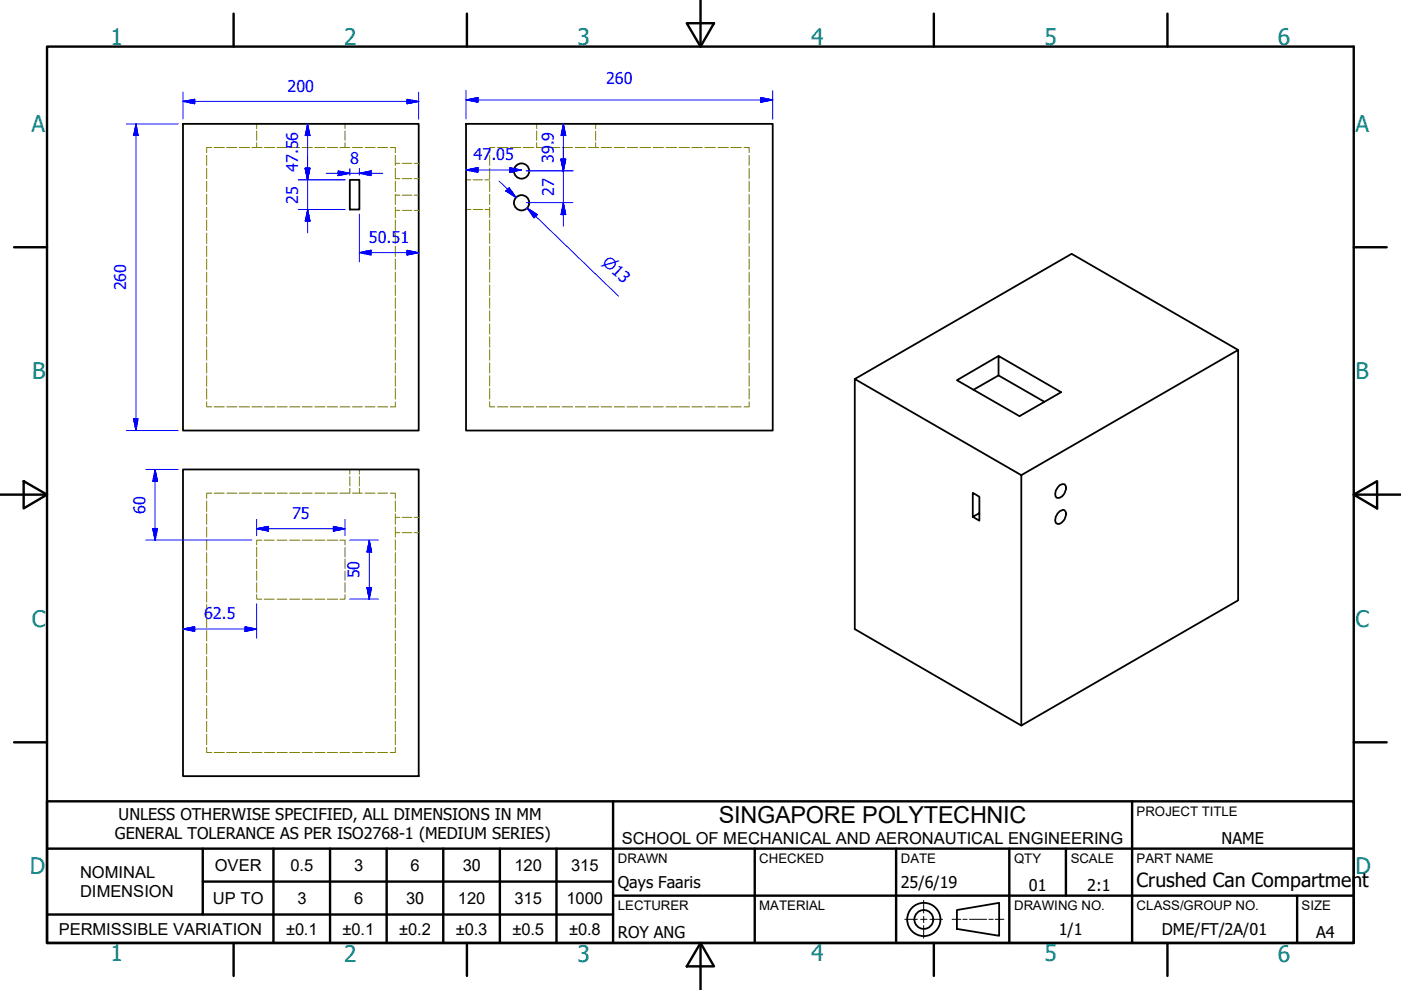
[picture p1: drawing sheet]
<svg xmlns="http://www.w3.org/2000/svg" width="297mm" height="210mm" viewBox="0 0 297 210" stroke-linecap="round" stroke-linejoin="round" font-family="sans-serif">
<!-- layer: 1 Visible (ISO) -->
<g fill="none" stroke="#000" stroke-width=".38">
<path d="M38.8 26.3h50v65h-50zM74.2 38.1h2v6.3h-2zM98.8 26.3h65v65h-65zM211.7 75.5l-8.8 5.1 13.3 7.6 8.8-5-13.3-7.7v4.1l-5.3 3M211.7 79.6l9.7 5.6M262.5 74.2l-35.3-20.4-46 26.6M38.8 99.5h50v65.1h-50zM207.6 108.8l-1.4 .8v-5.1l1.4 .8v5.1l-1.4-.8M216.5 100.7l46-26.5v53.1l-46 26.5zM216.5 100.7l-35.3-20.3v53l35.3 20.4M224.5 103.1a.88 .88 0 0 1 1.3-.4 .88 .88 0 0 1 .1 1.4 1.63 1.63 0 0 1-1.9 1.4 1.87 1.87 0 0 1 .5-2.4zM224.5 108.6l.2-.2a.72 .72 0 0 1 1.2 0 1.88 1.88 0 0 1-.6 2.2 .83 .83 0 0 1-1.1 .5 .83 .83 0 0 1-.4-1.1v-.4z"/>
<path d="M202.9 192.9l8.9-1.5v7l-8.9-1.5z"/>
<circle cx="110.6" cy="36.3" r="1.62"/>
<circle cx="110.6" cy="43" r="1.62"/>
<circle cx="195.9" cy="194.9" r="3.5"/>
<circle cx="195.9" cy="194.9" r="2"/>
</g>
<!-- layer: 3a Hidden (ISO) -->
<g fill="none" stroke="#808000" stroke-width=".21">
<path d="M43.8 32.9v2.2M43.8 35.7v2.2M43.8 38.4v2.2M44.9 31.3h-1.1v1.1M45.4 31.3h2.2M48.1 31.3h2.1M50.7 31.3h2.2M53.4 31.3h2.2M54.4 26.3v1M54.4 27.8v2M54.4 30.3v1M56.1 31.3h2.1"/>
<path d="M58.7 31.3h2.2M61.4 31.3h2.2M64.1 31.3h2.1M66.7 31.3h2.2M69.4 31.3h2.2M72.1 31.3h2.1M73.2 26.3v1M73.2 27.8v2M73.2 30.3v1M74.7 31.3h2.1M77.4 31.3h2.1M80.1 31.3h2.1"/>
<path d="M82.7 31.3h1.1v1.1M83.8 32.9v2.2M83.8 35.7v2.2h1M83.8 38.4v2.2M83.8 34.6h1M85.3 37.9h2M85.3 34.6h2M87.8 37.9h1M87.8 34.6h1M98.8 38.1h1M100.3 38.1h2M102.8 38.1h1"/>
<path d="M103.8 32.9v2.2M103.8 35.7v2.2M103.8 38.4v2.2M104.9 31.3h-1.1v1.1M105.5 31.3h2.2M108.2 31.3h2.2M110.9 31.3h2.3M113.7 31.3h2.2M113.8 26.3v1M113.8 27.8v2M113.8 30.3v1M116.5 31.3h2.2"/>
<path d="M119.2 31.3h2.2M122 31.3h2.1M124.7 31.3h2.2M126.3 26.3v1M126.3 27.8v2M126.3 30.3v1M127.4 31.3h2.3M130.2 31.3h2.2M133 31.3h2.2M135.7 31.3h2.2M138.5 31.3h2.2M141.2 31.3h2.2"/>
<path d="M144 31.3h2.2M146.7 31.3h2.2M149.5 31.3h2.1M152.2 31.3h2.2M154.9 31.3h2.3M157.7 31.3h1.1v1.1M158.8 32.9v2.2M158.8 35.7v2.2M158.8 38.4v2.2M43.8 41.2v2.1M43.8 43.9v2.2M43.8 46.6v2.3"/>
<path d="M43.8 49.4v2.2M43.8 52.2v2.2M43.8 54.9v2.2M43.8 57.7v2.2M83.8 41.2v2.1M83.8 43.9v2.2M83.8 46.6v2.3M83.8 49.4v2.2M83.8 52.2v2.2M83.8 54.9v2.2M83.8 57.7v2.2M83.8 44.6h1"/>
<path d="M83.8 41.4h1M85.3 44.6h2M85.3 41.4h2M87.8 44.6h1M87.8 41.4h1M98.8 44.4h1M100.3 44.4h2M102.8 44.4h1M103.8 41.2v2.1M103.8 43.9v2.2M103.8 46.6v2.3M103.8 49.4v2.2"/>
<path d="M103.8 52.2v2.2M103.8 54.9v2.2M103.8 57.7v2.2M158.8 41.2v2.1M158.8 43.9v2.2M158.8 46.6v2.3M158.8 49.4v2.2M158.8 52.2v2.2M158.8 54.9v2.2M158.8 57.7v2.2M43.8 60.4v2.2M43.8 63.2v2.2"/>
<path d="M43.8 65.9v2.2M43.8 68.7v2.1M43.8 71.4v2.2M43.8 74.1v2.3M43.8 76.9v2.2M43.8 79.7v2.2M83.8 60.4v2.2M83.8 63.2v2.2M83.8 65.9v2.2M83.8 68.7v2.1M83.8 71.4v2.2M83.8 74.1v2.3"/>
<path d="M83.8 76.9v2.2M83.8 79.7v2.2M103.8 60.4v2.2M103.8 63.2v2.2M103.8 65.9v2.2M103.8 68.7v2.1M103.8 71.4v2.2M103.8 74.1v2.3M103.8 76.9v2.2M103.8 79.7v2.2M158.8 60.4v2.2M158.8 63.2v2.2"/>
<path d="M158.8 65.9v2.2M158.8 68.7v2.1M158.8 71.4v2.2M158.8 74.1v2.3M158.8 76.9v2.2M158.8 79.7v2.2M43.8 85.2v1.1h1.1M43.8 82.4v2.2M45.4 86.3h2.2M48.1 86.3h2.1M50.7 86.3h2.2M53.4 86.3h2.2"/>
<path d="M56.1 86.3h2.1M58.7 86.3h2.2M61.4 86.3h2.2M64.1 86.3h2.1M66.7 86.3h2.2M69.4 86.3h2.2M72.1 86.3h2.1M74.2 99.5v1.1M74.7 86.3h2.1M76.2 99.5v1.1M77.4 86.3h2.1M80.1 86.3h2.1"/>
<path d="M83.8 82.4v2.2M83.8 85.2v1.1h-1.1M103.8 85.2v1.1h1.1M103.8 82.4v2.2M105.5 86.3h2.2M108.2 86.3h2.2M110.9 86.3h2.3M113.7 86.3h2.2M116.5 86.3h2.2M119.2 86.3h2.2M122 86.3h2.1M124.7 86.3h2.2"/>
<path d="M127.4 86.3h2.3M130.2 86.3h2.2M133 86.3h2.2M135.7 86.3h2.2M138.5 86.3h2.2M141.2 86.3h2.2M144 86.3h2.2M146.7 86.3h2.2M149.5 86.3h2.1M152.2 86.3h2.2M154.9 86.3h2.3M158.8 85.2v1.1h-1.1"/>
<path d="M158.8 82.4v2.2M43.8 106.2v2.2M43.8 108.9v2.3M43.8 111.7v2.2M43.8 114.5v2.1M43.8 117.2v2.2M43.8 119.9v2.2M44.9 104.6h-1.1v1M45.4 104.6h2.2M48.1 104.6h2.1M50.7 104.6h2.2M53.4 104.6h2.2"/>
<path d="M54.4 116v2.1M54.4 118.5v2.1M55.5 114.5h-1.1v1M56 114.5h2.2M56.1 104.6h2.1M58.7 114.5h2.1M58.7 104.6h2.2M61.4 114.5h2.2M61.4 104.6h2.2M64.1 114.5h2.1M64.1 104.6h2.1M66.7 114.5h2.2"/>
<path d="M66.7 104.6h2.2M69.4 114.5h2.2M69.4 104.6h2.2M72.1 114.5h1.1v1M73.2 116v2.1M73.2 118.5v2.1M74.2 101.1v1.9M74.2 103.5v1.1h-2.1M74.7 104.6h2.1M76.2 101.1v1.9M76.2 103.5v1.1M77.4 104.6h2.1"/>
<path d="M80.1 104.6h2.1M82.7 104.6h1.1v1M83.8 106.2v2.2M83.8 108.9v2.3M83.8 111.7v2.2M83.8 114.5v2.1M83.8 117.2v2.2M83.8 119.9v2.2M83.8 112.9h1M83.8 109.7h1M85.3 112.9h2M85.3 109.7h2"/>
<path d="M87.8 112.9h1M87.8 109.7h1M43.8 122.7v2.2M43.8 125.4v2.3M43.8 128.2v2.2M43.8 131v2.1M43.8 133.7v2.2M43.8 136.4v2.3M43.8 139.2v2.2M54.4 126.1v.9h1.1M54.4 121.1v1.9M54.4 123.5v2.1"/>
<path d="M56 127h2.2M58.7 127h2.1M61.4 127h2.2M64.1 127h2.1M66.7 127h2.2M69.4 127h2.2M73.2 126.1v.9h-1.1M73.2 121.1v1.9M73.2 123.5v2.1M83.8 122.7v2.2M83.8 125.4v2.3M83.8 128.2v2.2"/>
<path d="M83.8 131v2.1M83.8 133.7v2.2M83.8 136.4v2.3M83.8 139.2v2.2M43.8 158.5v1h1.1M43.8 142v2.2M43.8 144.7v2.2M43.8 147.5v2.1M43.8 150.2v2.2M43.8 152.9v2.3M43.8 155.7v2.2M45.4 159.5h2.2"/>
<path d="M48.1 159.5h2.1M50.7 159.5h2.2M53.4 159.5h2.2M56.1 159.5h2.1M58.7 159.5h2.2M61.4 159.5h2.2M64.1 159.5h2.1M66.7 159.5h2.2M69.4 159.5h2.2M72.1 159.5h2.1M74.7 159.5h2.1M77.4 159.5h2.1"/>
<path d="M80.1 159.5h2.1M83.8 142v2.2M83.8 144.7v2.2M83.8 147.5v2.1M83.8 150.2v2.2M83.8 152.9v2.3M83.8 155.7v2.2M83.8 158.5v1h-1.1"/>
</g>
<!-- layer: Border (ISO) -->
<g fill="none" stroke="#000" stroke-width=".51">
<path d="M148.5 -.1v10M10 9.9h277v190h-277zM49.5 2.9v7M99 2.9v7M145.6 4.9h5.8l-2.9 5zM198 2.9v7M247.5 2.9v7M3 52.4h7M287 52.4h7M0 104.9h10M5 102l5 2.9-5 2.9zM287 104.9l5-2.9v5.8z"/>
<path d="M287 104.9h10M3 157.4h7M287 157.4h7M49.5 199.9v7M99 199.9v7M148.5 199.9l2.9 5h-5.8zM148.5 199.9v10M198 199.9v7M247.5 199.9v7"/>
</g>
<!-- layer: Title (ISO) -->
<g fill="none" stroke="#000" stroke-width=".51">
<path d="M10 169.9h277v30h-277zM10 179.9h277M43 179.9v14h-33M58 179.9v20M70 179.9v20M82 179.9v20M94 179.9v20M106 179.9v20M118 179.9v20M130 169.9v30M160 179.9v20M190 179.9v20"/>
<path d="M214 179.9v20M226 179.9v10M240 169.9v30M43 193.9h87M43 186.9h87M130 189.9h157M275 189.9v10"/>
</g>
<!-- layer: 3 Work Axis (ISO) -->
<path d="M191.8 194.9h2.7M195.2 194.9h1.3M195.8 190.9v2.7M195.8 194.3v1.3M195.8 196.3v2.6M197.2 194.9h2.6M201.9 194.9h1.8M204.2 194.9h.8M205.5 194.9h3.7M209.7 194.9h.9M211 194.9h1.9" fill="none" stroke="#000" stroke-width=".21"/>
<!-- layer: Dimension (ISO) -->
<g fill="none" stroke="#00f" stroke-width=".21">
<path d="M38.8 19.5v5.7M88.8 19.5v5.7M98.8 19.2v6M163.8 19.2v6M26.8 26.3h11M28.8 26.3l.5 2.4h-1zM28.8 26.3v65M38.8 21.5l2.5-.4v.9zM38.8 21.5h50M63.2 38.1h10M64.7 35.7h1l-.5 2.4zM65.2 26.3l.5 2.4h-1z"/>
<path d="M65.2 26.3v23.1M69.2 36.7h12M71.7 36.2l2.5 .5-2.5 .5zM74.2 35.7v1.5M76.2 36.7l2.5-.5v1zM76.2 35.7v1.5M86.3 21.1l2.5 .4-2.5 .5zM98.8 21.2l2.5-.5v1zM98.8 36l2.5-.5v1zM98.8 21.2h65M98.8 36h11.8M105.8 38.4l3.6 3.5"/>
<path d="M107.9 39.8l1.5 2.1-2.1-1.4zM108.1 35.5l2.5 .5-2.5 .5zM111.6 36.2h9.9M118.9 33.8h1.1l-.6 2.4zM119.4 26.3l.6 2.4h-1.1zM119.4 26.3v21.7M161.3 20.7l2.5 .5-2.5 .5zM63.2 44.4h10M65.2 44.4l.5 2.5h-1zM76.2 53.6l2.5-.5v1zM76.2 45.4v10.1M76.2 53.6h12.6"/>
<path d="M86.3 53.1l2.5 .5-2.5 .5zM111.6 43h9.9M111.8 44.1l2.1 1.4-.7 .7zM113.5 45.9l-1.7-1.8 19.3 18.7M119.4 43l.6 2.5h-1.1zM26.8 91.3h11M28.3 88.7h1l-.5 2.6zM30.9 99.5h6.9M32.9 99.5l.5 2.6h-1zM32.9 99.5v15M30.9 114.5h22.5M32.4 112h1l-.5 2.5z"/>
<path d="M54.4 112.1l2.5-.5v1zM54.4 112.1h18.8M54.4 110.1v3.5M70.7 111.6l2.5 .5-2.5 .5zM73.2 110.1v3.5M74.2 114.5h6.1M78.3 114.5l.5 2.6h-1zM78.3 114.5v12.5M38.8 133.4l2.5-.5v1zM38.8 133.4h15.6M51.9 132.9l2.5 .5-2.5 .5zM54.4 128.1v7.3"/>
<path d="M74.2 127h6.1M77.8 124.6h1l-.5 2.4z"/>
</g>
<g fill="#00f" stroke="#00f" stroke-width=".21">
<path d="M28.3 88.7l.5 2.6z"/>
<path d="M28.3 88.7h1l-.5 2.6z"/>
<path d="M28.8 26.3l.5 2.4z"/>
<path d="M28.8 26.3l.5 2.4h-1z"/>
<path d="M38.8 21.5l2.5-.4z"/>
<path d="M38.8 21.5l2.5-.4v.9z"/>
<path d="M86.3 22l2.5-.5z"/>
<path d="M86.3 21.1l2.5 .4-2.5 .5z"/>
<path d="M98.8 21.2l2.5-.5z"/>
<path d="M98.8 21.2l2.5-.5v1z"/>
<path d="M161.3 21.7l2.5-.5z"/>
<path d="M161.3 20.7l2.5 .5-2.5 .5z"/>
<path d="M71.7 37.2l2.5-.5z"/>
<path d="M71.7 36.2l2.5 .5-2.5 .5z"/>
<path d="M76.2 36.7l2.5-.5z"/>
<path d="M76.2 36.7l2.5-.5v1z"/>
<path d="M65.2 44.4l.5 2.5z"/>
<path d="M65.2 44.4l.5 2.5h-1z"/>
<path d="M64.7 35.7l.5 2.4z"/>
<path d="M64.7 35.7h1l-.5 2.4z"/>
<path d="M76.2 53.6l2.5-.5z"/>
<path d="M76.2 53.6l2.5-.5v1z"/>
<path d="M86.3 54.1l2.5-.5z"/>
<path d="M86.3 53.1l2.5 .5-2.5 .5z"/>
<path d="M65.2 26.3l.5 2.4z"/>
<path d="M65.2 26.3l.5 2.4h-1z"/>
<path d="M118.9 33.8l.5 2.4z"/>
<path d="M118.9 33.8h1.1l-.6 2.4z"/>
<path d="M119.4 43l.6 2.5z"/>
<path d="M119.4 43l.6 2.5h-1.1z"/>
<path d="M111.8 44.1l2.1 1.4z"/>
<path d="M111.8 44.1l2.1 1.4-.7 .7z"/>
<path d="M107.3 40.5l2.1 1.4z"/>
<path d="M107.9 39.8l1.5 2.1-2.1-1.4z"/>
<path d="M108.1 36.5l2.5-.5z"/>
<path d="M108.1 35.5l2.5 .5-2.5 .5z"/>
<path d="M98.8 36l2.5-.5z"/>
<path d="M98.8 36l2.5-.5v1z"/>
<path d="M119.4 26.3l.6 2.4z"/>
<path d="M119.4 26.3l.6 2.4h-1.1z"/>
<path d="M54.4 112.1l2.5-.5z"/>
<path d="M54.4 112.1l2.5-.5v1z"/>
<path d="M70.7 112.6l2.5-.5z"/>
<path d="M70.7 111.6l2.5 .5-2.5 .5z"/>
<path d="M78.3 114.5l.5 2.6z"/>
<path d="M78.3 114.5l.5 2.6h-1z"/>
<path d="M77.8 124.6l.5 2.4z"/>
<path d="M77.8 124.6h1l-.5 2.4z"/>
<path d="M51.9 133.9l2.5-.5z"/>
<path d="M51.9 132.9l2.5 .5-2.5 .5z"/>
<path d="M38.8 133.4l2.5-.5z"/>
<path d="M38.8 133.4l2.5-.5v1z"/>
<path d="M32.4 112l.5 2.5z"/>
<path d="M32.4 112h1l-.5 2.5z"/>
<path d="M32.9 99.5l.5 2.6z"/>
<path d="M32.9 99.5l.5 2.6h-1z"/>
</g>
<text font-size="5" x="152.4" y="174.5">SINGAPORE POLYTECHNIC</text>
<g font-size="4.8" fill="#008080">
<text x="23.4" y="9.5">1</text>
<text x="73" y="9.5">2</text>
<text x="122.4" y="9.5">3</text>
<text x="172" y="9.5">4</text>
<text x="221.4" y="9.5">5</text>
<text x="271" y="9.5">6</text>
<text x="6.7" y="27.9">A</text>
<text x="287.4" y="27.9">A</text>
<text x="6.8" y="80.4">B</text>
<text x="287.4" y="80.4">B</text>
<text x="6.7" y="132.9">C</text>
<text x="287.4" y="132.9">C</text>
<text x="6.3" y="185.4">D</text>
<text x="287.4" y="185.4">D</text>
<text x="23.4" y="203.8">1</text>
<text x="73" y="203.9">2</text>
<text x="122.4" y="203.9">3</text>
<text x="172" y="203.8">4</text>
<text x="221.4" y="203.8">5</text>
<text x="271" y="203.9">6</text>
</g>
<text font-size="4.1" x="241" y="188.1">Crushed Can Compartment</text>
<g font-size="3.5">
<text x="131.8" y="178.9">SCHOOL OF MECHANICAL AND AERONAUTICAL ENGINEERING</text>
<text x="45.5" y="184.6">OVER</text>
<text x="61.6" y="184.6">0.5</text>
<text x="75.1" y="184.6">3</text>
<text x="87.1" y="184.6">6</text>
<text x="98.1" y="184.6">30</text>
<text x="109.1" y="184.6">120</text>
<text x="121.1" y="184.6">315</text>
<text x="17" y="186.2">NOMINAL</text>
<text x="17" y="190.1">DIMENSION</text>
<text x="45.1" y="191.7">UP TO</text>
<text x="63.1" y="191.6">3</text>
<text x="75.1" y="191.6">6</text>
<text x="86.1" y="191.7">30</text>
<text x="97.1" y="191.6">120</text>
<text x="109.1" y="191.6">315</text>
<text x="120.1" y="191.6">1000</text>
<text x="12.4" y="198.2">PERMISSIBLE VARIATION</text>
<text x="60.6" y="198.2">±0.1</text>
<text x="72.6" y="198.2">±0.1</text>
<text x="84.6" y="198.2">±0.2</text>
<text x="96.6" y="198.2">±0.3</text>
<text x="108.6" y="198.2">±0.5</text>
<text x="120.6" y="198.2">±0.8</text>
</g>
<g font-size="3.4" fill="#00f">
<text x="128.5" y="17.9">260</text>
<text x="61" y="19.5">200</text>
<text x="74.2" y="34.7">8</text>
<text x="100.4" y="34">47</text>
<text x="104.2" y="34">.05</text>
<text x="117.4" y="34.6" transform="rotate(-90 117.4 34.6)">39</text>
<text x="117.4" y="30.8" transform="rotate(-90 117.4 30.8)">.9</text>
<text x="63.2" y="36.5" transform="rotate(-90 63.2 36.5)">47.56</text>
<text x="117.5" y="41.5" transform="rotate(-90 117.5 41.5)">27</text>
<text x="63.2" y="43.2" transform="rotate(-90 63.2 43.2)">25</text>
<text x="78.2" y="51.5">50.51</text>
<text x="26.7" y="61.6" transform="rotate(-90 26.7 61.6)">260</text>
<text x="30.9" y="108.9" transform="rotate(-90 30.9 108.9)">60</text>
<text x="61.9" y="110.1">75</text>
<text x="76.2" y="122.7" transform="rotate(-90 76.2 122.7)">50</text>
<text x="43.3" y="131.3">62.5</text>
</g>
<g font-size="3.4">
<text x="25.1" y="173.8">UNLESS OTHERWISE SPECIFIED, ALL DIMENSIONS IN MM</text>
<text x="24.3" y="177.9">GENERAL TOLERANCE AS PER ISO2768-1 (MEDIUM SERIES)</text>
<text x="259" y="178.9">NAME</text>
<text x="131" y="188.2">Qays Faaris</text>
<text x="191" y="188.4">25/6/19</text>
<text x="218.1" y="188.8">01</text>
<text x="230.5" y="188.9">2:1</text>
<text x="131" y="198.9">ROY ANG</text>
<text x="224.5" y="198.3">1/1</text>
<text x="246.3" y="198.3">DME/FT/2A/01</text>
<text x="279" y="198.9">A4</text>
</g>
<text font-size="3.2" fill="#00f" x="127.5" y="55.7" transform="rotate(44 127.5 55.7)">⌀13</text>
<g font-size="2.8">
<text x="241" y="172.9">PROJECT TITLE</text>
<text x="131" y="182.9">DRAWN</text>
<text x="161" y="182.9">CHECKED</text>
<text x="191" y="182.9">DATE</text>
<text x="215" y="182.9">QTY</text>
<text x="227" y="182.9">SCALE</text>
<text x="241" y="182.9">PART NAME</text>
<text x="131" y="192.9">LECTURER</text>
<text x="161" y="192.9">MATERIAL</text>
<text x="215" y="192.9">DRAWING NO.</text>
<text x="241" y="192.9">CLASS/GROUP NO.</text>
<text x="276" y="192.9">SIZE</text>
</g>
</svg>
